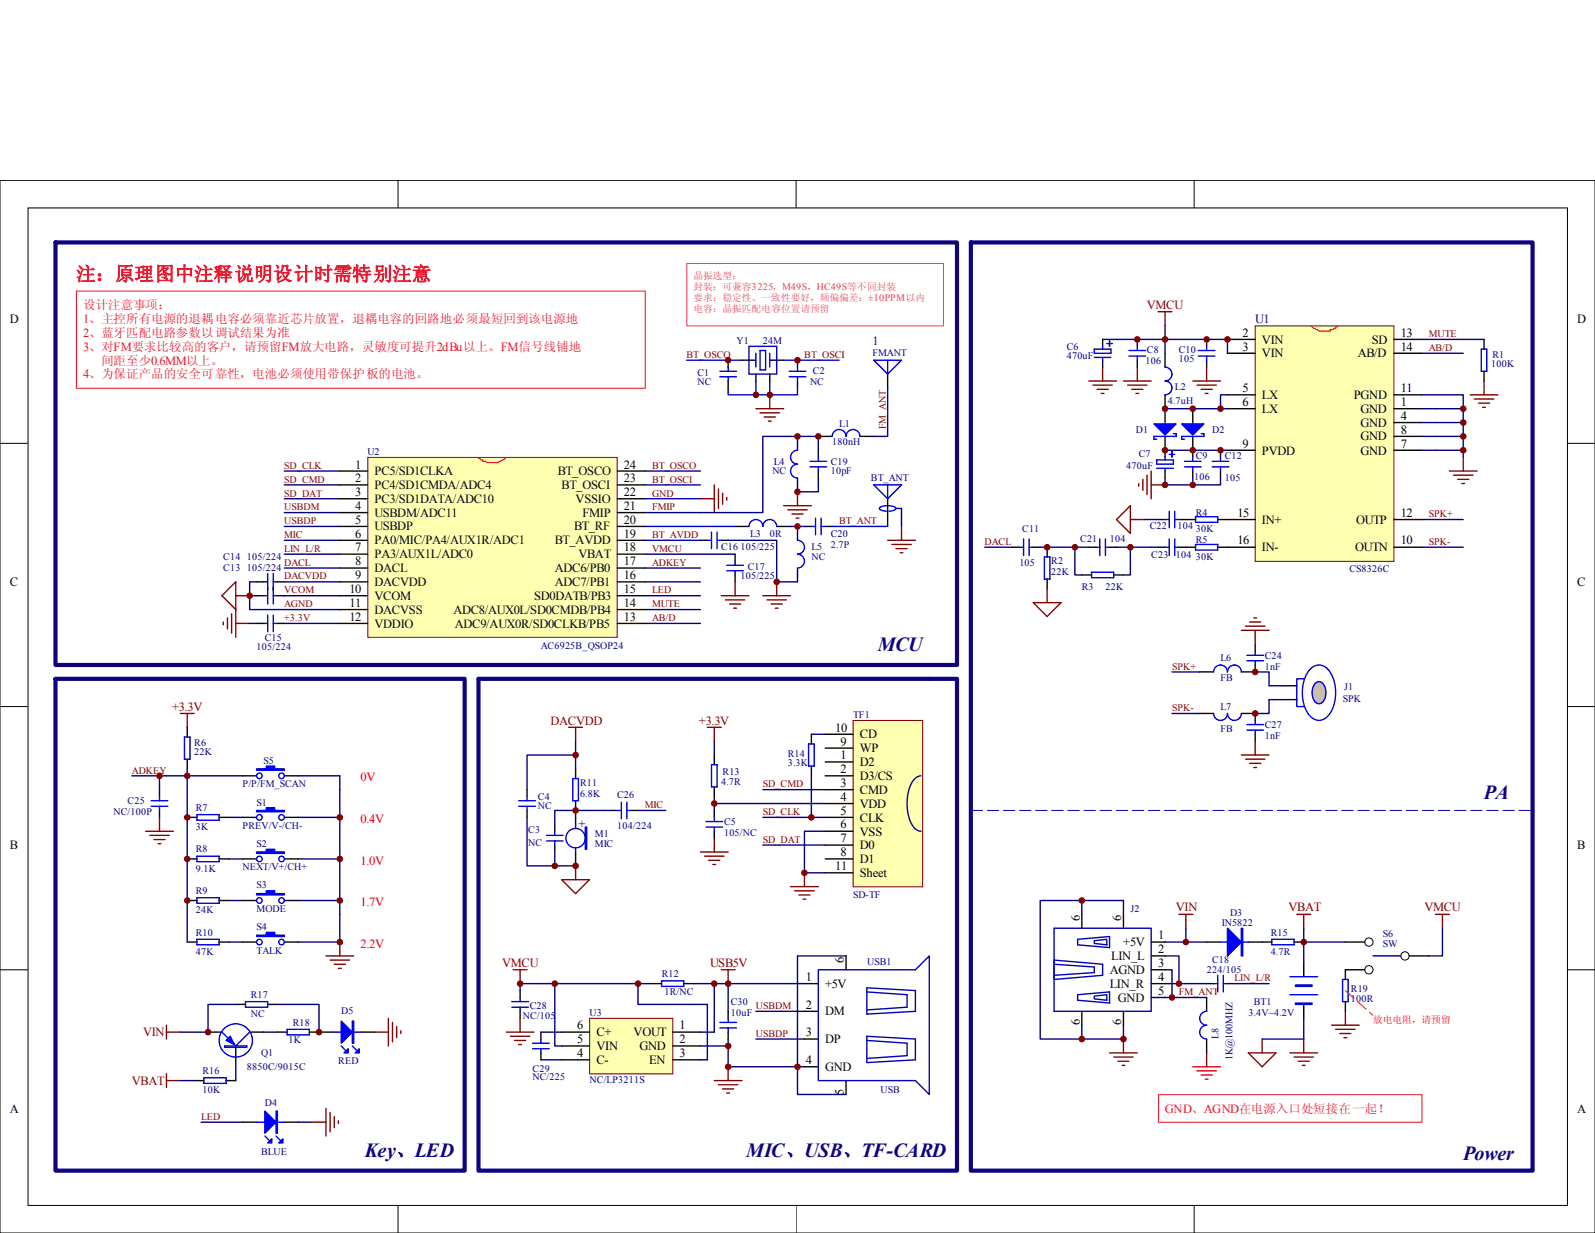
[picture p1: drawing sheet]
<svg xmlns="http://www.w3.org/2000/svg" width="279mm" height="216mm" viewBox="0 0 279 216" stroke-linecap="round" stroke-linejoin="round" font-family="sans-serif">
<g fill="none" stroke="#000" stroke-width=".18">
<path d="M0 31.6h279.4v184.3h-279.4zM4.9 36.4h269.7v174.7h-269.7zM69.7 31.5v4.9M139.5 31.5v4.9M209.2 31.5v4.9M0 77.6h4.9M274.5 77.6h4.9M0 123.7h4.9M274.5 123.7h4.9M0 169.8h4.9M274.5 169.8h4.9M69.7 211v4.9"/>
<path d="M139.5 211v4.9M209.2 211v4.9"/>
</g>
<path d="M123.9 127.4h2.4M125.1 127.4v2.4M138.5 155.3h4.8M139.2 156h3.4M139.9 156.7h2M140.7 157.4h.5M140.9 152.8v2.5" fill="none" stroke="#800000" stroke-width=".24"/>
<path d="M133.6 138.3h11M133.6 143.1h11M133.6 148h11M144.6 145.6h-3.7v7.2h3.7" fill="none" stroke="#000080" stroke-width=".24"/>
<path d="M149.5 126.2h12.1v29.1h-12.1z" fill="#ffffb0"/>
<path d="M149.4 126.2h12.2v29.1h-12.2z" fill="none" stroke="#800000" stroke-width=".18"/>
<g fill="none" stroke="#000" stroke-width=".24">
<path d="M44.9 101.9h1.3M44.9 104.3h1.3M48.6 101.9h1.2M48.6 104.3h1.2M100.8 134.6v1.7M125.1 132.2v1.7M125.1 137.8v1.7M142.1 128.6v1.7M142.1 134.1v1.7M144.6 128.6h4.8M144.6 135.8h4.8M144.6 138.3h4.8"/>
<path d="M144.6 131h4.8M144.6 133.4h4.8M224.7 120.1h2.5M224.7 122.5h2.5M97.2 144.3v1.3M97.2 148v1.2M100.8 140.2v4.1M100.8 149.2v2.4M106.9 141.9h1.2M110.5 141.9h1.3M125.1 141.9v1.2M125.1 145.6v1.2"/>
<path d="M144.6 148h4.8M144.6 140.7h4.8M144.6 143.1h4.8M144.6 145.6h4.8M144.6 150.4h4.8M144.6 152.8h4.8M211.4 172.2h1.2M215 172.2h1.2M42.5 196.5h2.4M48.6 180.7h1.7M49.8 196.5h2.4M54.2 180.7h4.1"/>
<path d="M63.2 180.7h2.4"/>
</g>
<path d="M161.3 135.8a2.14 2.14 0 0 0-1.7 1.5 8.3 8.3 0 0 0 .4 7.4l.8 .8 .5 .1" fill="none" stroke="#11037f" stroke-width=".24"/>
<path d="M205.3 117.7h4.9M125.1 139.5v1.2h19.5M142.1 128.6h2.5M142.1 135.8v7.3M205.3 124.9h4.9M97.2 149.2v2.4h3.6M106.9 141.9h-9.7v2.4M111.8 141.9h4.8M35.2 196.5h7.3" fill="none" stroke="#000080" stroke-width=".24"/>
<g fill="none" stroke="#00f" stroke-width=".24">
<path d="M46.2 101.9h.7M46.2 104.3h.7M46.9 100.4v5.4M47.9 101.9h.7M47.9 100.4v5.4M47.9 104.3h.7M228.4 118.9h-1.2v3.6M229.4 117.3a2.13 2.13 0 0 1 3.7 .6 7.1 7.1 0 0 1-.4 7.4 2.13 2.13 0 0 1-3.7-.6 7.1 7.1 0 0 1 .4-7.4zM100.3 136.3h1v3.9h-1zM124.6 133.9h1v3.9h-1zM141.6 130.3h1v3.8h-1zM95.7 147.3h2.9"/>
<path d="M95.7 146.3h2.9M97.2 145.6v.7M97.2 147.3v.7M100.8 144.3v.8M100.8 148.5v.7M108.1 141.9h.7M108.8 140.5v2.9M109.8 141.9h.7M109.8 140.5v2.9M123.7 143.9h2.9M123.7 144.8h2.9M125.1 143.1v.8"/>
<path d="M125.1 144.8v.8M212.6 172.2h.7M213.3 170.8v2.9M214.3 172.2h.7M214.3 170.8v2.9M44.9 196.5h4.9M46.4 198.9l1 1M48.3 198.9l1 1M50.3 180.2h3.9v1h-3.9zM58.3 180.7h4.9M59.8 183.1l.9 1M61.7 183.1l1 1"/>
<circle cx="100.8" cy="146.8" r="1.7"/>
</g>
<g fill="#00f" stroke="#00f" stroke-width=".24">
<path d="M59.8 178.8l1.9 1.9-1.9 2z"/>
<path d="M62.2 184.4l.7-.8v.8z"/>
<path d="M60.3 184.4l.7-.8v.8z"/>
<path d="M46.4 194.6l1.9 1.9-1.9 1.9z"/>
<path d="M48.8 200.1l.8-.7v.7z"/>
<path d="M46.9 200.1l.7-.7v.7z"/>
<path d="M102.5 144.8h.3v3.9h-.3z" fill-rule="evenodd"/>
<path d="M61.7 178.8h.3v3.9h-.3z" fill-rule="evenodd"/>
<path d="M48.3 194.6h.3v3.8h-.3z" fill-rule="evenodd"/>
</g>
<g fill="none" stroke="#800000" stroke-width=".24">
<path d="M99.6 127.4h2.4M100.8 127.4v2.4M98.4 154h4.9l-2.5 2.5zM100.8 151.6v2.4M122.7 149.2h4.9M123.4 149.9h3.4M124.2 150.6h1.9M124.9 151.4h.5M125.1 146.8v2.4M29.2 179.5v2.4M68 178.3v4.8M68.8 179v3.4"/>
<path d="M69.5 179.8v1.9M29.2 180.7h2.4M65.6 180.7h2.4M70.2 180.5v.5"/>
</g>
<path d="M9.7 42.4h157.9v74h-157.9zM170.1 42.4h98.4v162.6h-98.4zM9.7 118.9h71.7v86.1h-71.7zM83.8 118.9h83.8v86.1h-83.8z" fill="none" stroke="#11037f" stroke-width=".73"/>
<path d="M230.3 119.7a.96 .96 0 0 1 1-.3 .96 .96 0 0 1 .7 .7 2.5 2.5 0 0 1-.6 3 1.01 1.01 0 0 1-1.3-.7 2.8 2.8 0 0 1 .2-2.7z" fill-rule="evenodd" fill="#c0c0c0" stroke="#00f" stroke-width=".24"/>
<g fill="none" stroke="#00f" stroke-width=".24">
<path d="M126.1 65h2.9M126.1 66h2.9M127.6 64.3v.7M127.6 66v.7M131.9 63.1h.5M132.4 61.9v2.4M133.1 61.4h1v3.4h-1zM134.8 61.9v2.4M134.8 63.1h.5M138.2 65h3M138.2 66h3M139.7 78.8a1.21 1.21 0 0 0-1.2 1.3 1.21 1.21 0 0 0 1.2 1.2 1.22 1.22 0 0 0-1.2 .8 1.22 1.22 0 0 0 .5 1.4l.7 .2"/>
<path d="M139.7 64.3v.7M139.7 66v.7M145.8 76.4a1.21 1.21 0 0 1 1.2-1.2 1.21 1.21 0 0 1 1.2 1.2 1.22 1.22 0 0 1 1.2-1.2 1.22 1.22 0 0 1 1.2 1.2M153.1 63.1h4.8l-2.4 2.4zM155.5 63.1v2.4M123.9 94.6h.7M124.6 93.2v2.9M125.6 94.6h.7M125.6 93.2v2.9M127.3 99h2.9M127.3 99.9h2.9M128.8 98.2v.8"/>
<path d="M128.8 99.9v.8M131.2 92.2a1.21 1.21 0 0 1 1.2-1.2 1.21 1.21 0 0 1 1.2 1.2 1.22 1.22 0 0 1 1.2-1.2 1.22 1.22 0 0 1 1.3 1.2M139.7 94.6a1.21 1.21 0 0 1 1.2 1.2 1.21 1.21 0 0 1-1.2 1.2 1.21 1.21 0 0 1 1.2 1.3 1.21 1.21 0 0 1-1.2 1.2M141.9 81.8h2.9M141.9 80.8h2.9M142.1 92.2h.8M142.9 90.7v2.9M143.3 80.1v.7M143.3 81.8v.7M143.8 92.2h.8M143.8 90.7v2.9M153.1 84.9h4.8l-2.4 2.4z"/>
<path d="M155.3 89.5a1.26 1.26 0 0 1-1.3-.5 2.5 2.5 0 0 1 2.8-.2l.2 .2a1.28 1.28 0 0 1-1.3 .5M155.5 84.9v2.4M46.2 109.2h.7M46.9 107.7v2.9M47.9 109.2h.7M47.9 107.7v2.9M27.9 139.5v.7M32.3 129.1h1v3.8h-1zM92.3 139.5v.7M227.2 122.5v1.2h1.2M26.5 141.2h2.9M26.5 140.2h2.9"/>
<path d="M27.9 141.2v.7M34.5 142.6h3.9v1h-3.9zM34.5 149.9h3.9v1h-3.9zM34.5 157.2h3.9v1h-3.9zM90.9 141.2h2.9M90.9 140.2h2.9M92.3 141.2v.7M34.5 164.5h3.9v.9h-3.9zM42.7 179.6a2.91 2.91 0 0 0-4.3 2.4 2.91 2.91 0 0 0 4 2.9 2.91 2.91 0 0 0 .8-4.9l-.4-.3M43 175.4h3.9v1h-3.9zM211.4 177.1a1.21 1.21 0 0 0-1.2 1.2 1.21 1.21 0 0 0 1.2 1.2 1.21 1.21 0 0 0-1.2 1.2 1.21 1.21 0 0 0 1.2 1.2M213.8 165h4.9"/>
<path d="M222.8 164.5h3.9v.9h-3.9zM225.9 174.2h4.9M225.9 171h4.9M235.2 171.5h1v3.9h-1zM240.5 167.4h4.9M35.7 188.7h3.9v1h-3.9zM38.9 180.7l2.4 2.4 2.4-2.4M39.4 183.1h3.8v.3h-3.8zM221.1 181.9h7.3"/>
<circle cx="45.4" cy="135.8" r=".49"/>
<circle cx="49.3" cy="135.8" r=".48"/>
<circle cx="45.4" cy="150.4" r=".49"/>
<circle cx="45.4" cy="143.1" r=".49"/>
<circle cx="45.4" cy="157.7" r=".49"/>
<circle cx="49.3" cy="150.4" r=".48"/>
<circle cx="49.3" cy="143.1" r=".48"/>
<circle cx="49.3" cy="157.7" r=".48"/>
<circle cx="45.4" cy="165" r=".49"/>
<circle cx="49.3" cy="165" r=".48"/>
</g>
<g fill="none" stroke="#000" stroke-width=".24">
<path d="M127.6 63.1v1.2M127.6 66.7v1.2M130 63.1h1.9M132.4 65.5v1.2M134.8 65.5v1.2M135.3 63.1h2M139.7 63.1v1.2M139.7 66.7v1.2M139.7 76.4v2.4M143.3 76.4h2.5M143.3 78.8v1.3M150.6 76.4h2.5"/>
<path d="M155.5 65.5v2.4M122.7 94.6h1.2M126.3 94.6h1.3M128.8 92.2h2.4M128.8 97v1.2M136.1 92.2h2.4M139.7 83.7v2.4M139.7 92.2v2.4M139.7 99.5v2.4M140.9 92.2h1.2M143.3 82.5v1.2M144.6 92.2h1.2"/>
<path d="M155.5 87.3v4.9M157.9 89v3.2M44.9 109.2h1.3M48.6 109.2h1.2M128.8 100.7v1.2M27.9 138.3v1.2M32.8 127.4v1.7M32.8 132.9v1.7M42.5 135.8h2.4M49.8 135.8h2.4M92.3 138.3v1.2M27.9 141.9v1.2"/>
<path d="M32.8 143.1h1.7M32.8 150.4h1.7M32.8 157.7h1.7M38.4 143.1h1.7M38.4 150.4h1.7M38.4 157.7h1.7M42.5 143.1h2.4M42.5 150.4h2.4M42.5 157.7h2.4M49.8 143.1h2.4M49.8 150.4h2.4M49.8 157.7h2.4"/>
<path d="M92.3 141.9v1.2M32.8 165h1.7M38.4 165h1.7M41.3 175.9h1.7M42.5 165h2.4M46.9 175.9h1.7M49.8 165h2.4M189.5 160.1v2.4M189.5 177.1v2.4M196.8 160.1v2.4M196.8 177.1v2.4M201.7 165h2.4"/>
<path d="M201.7 174.7h2.4M201.7 172.2h2.4M201.7 169.8h2.4M201.7 167.4h2.4M211.4 165h2.4M211.4 174.7v2.4M218.7 165h4.1M226.7 165h1.7M228.4 168.6v2.4M228.4 175.9v2.4M235.7 165h3.4M235.7 175.4v1.7"/>
<path d="M239.1 169.8h-3.4v1.7M246.8 167.4h3.4M34 189.2h1.7M36.4 180.7h2.5M39.6 189.2h1.7M41.3 183.1v2.5M43.7 180.7h2.5M211.4 181.9v2.5"/>
</g>
<g fill="none" stroke="#000080" stroke-width=".24">
<path d="M143.3 78.8v-2.4h-9.7v13.4h-20.6M155.5 67.9v8.5h-2.4M49.8 82.5h9.7M49.8 97h9.7M49.8 84.9h9.7M49.8 87.3h9.7M49.8 89.8h9.7M49.8 92.2h9.7M49.8 94.6h9.7M49.8 99.5h9.7M113 82.5h9.7M113 97h15.8"/>
<path d="M127.6 94.6h8.5v7.3h3.6M143.3 83.7v2.4h-3.6M43.7 104.3h1.2M43.7 109.2h1.2M44.9 101.9h-1.2v4.8h15.8M49.8 101.9h9.7M49.8 104.3h9.7M49.8 109.2h9.7M113 101.9h9.7M113 104.3h9.7M113 106.7h9.7M113 109.2h9.7"/>
<path d="M23.1 135.8h19.4M27.9 135.8v2.5M32.8 134.6v30.4M52.2 135.8h7.3v29.2h-7.3M100.8 132.2h-8.5v6.1M100.8 129.8v4.8M125.1 129.8v2.4M40.1 143.1h2.4M40.1 150.4h2.4M40.1 157.7h2.4M52.2 143.1h7.3M52.2 150.4h7.3"/>
<path d="M52.2 157.7h7.3M92.3 143.1v8.5h4.9M125.1 140.7v1.2M189.5 157.7v2.4M40.1 165h2.4M41.3 175.9h-4.9v4.8h-4.8M48.6 175.9h7.3v4.8M189.5 179.5v2.4M196.8 160.1v-2.4h-14.6v24.2h14.6v-2.4M204.1 169.8h1.2v4.9M204.1 167.4h2.4v4.8M204.1 172.2h7.3"/>
<path d="M204.1 165h7.3M204.1 174.7h7.3M207.7 162.5v2.5M216.2 172.2h6.1M228.4 165h7.3M228.4 162.5v6.1M228.4 178.3v3.6M252.7 162.5v4.9h-2.5M31.6 189.2h2.4M41.3 185.6v3.6M46.2 180.7h2.4M52.2 196.5h2.5"/>
</g>
<g fill="none" stroke="#800000" stroke-width=".24">
<path d="M39.1 108.9v.5M39.8 108.2v1.9M40.6 107.5v3.4M41.3 106.7l-2.4-2.4 2.4-2.4v9.7M41.3 104.3h2.4M41.3 109.2h2.4M126.3 104.3h4.9M127.1 105h3.4M127.8 105.8h1.9M128.5 106.5h.5M128.8 101.9v2.4M31.6 124.9h2.4"/>
<path d="M32.8 124.9v2.5M25.5 145.6h4.9M26.2 146.3h3.4M27 147h1.9M27.7 147.7h.5M27.9 143.1v2.5M57.1 167.4h4.9M57.8 168.1h3.4M58.6 168.8h1.9M59.3 169.6h.5M59.5 165v2.4M206.5 160.1h2.4"/>
<path d="M207.7 160.1v2.4M227.2 160.1h2.4M228.4 160.1v2.4M233.2 179.5h4.9M235.7 177.1v2.4M251.5 160.1h2.4M252.7 160.1v2.4M29.2 188v2.4M29.2 189.2h2.4M54.7 196.5h2.4M57.1 194.1v4.8M57.8 194.8v3.4"/>
<path d="M58.6 195.5v2M59.3 196.3v.4M194.4 184.4h4.8M195.1 185.1h3.4M195.8 185.8h2M196.6 186.5h.4M196.8 181.9v2.5M218.7 184.4h4.8l-2.4 2.4zM221.1 181.9v2.5M225.9 184.4h4.9M226.7 185.1h3.4M227.4 185.8h2"/>
<path d="M228.1 186.5h.5M228.4 181.9v2.5M234 180.2h3.4M234.7 181h1.9M235.4 181.7h.5"/>
</g>
<g fill="#00f" stroke="#00f" stroke-width=".24">
<path d="M215 162.5l2.4 2.5-2.4 2.4z"/>
<path d="M39.6 182.2l.7-.7 .8 1.4z"/>
<path d="M217.4 162.5h.3v4.9h-.3z" fill-rule="evenodd"/>
<path d="M226.9 172.5h2.9v.2h-2.9z" fill-rule="evenodd"/>
<path d="M226.9 175.6h2.9v.3h-2.9z" fill-rule="evenodd"/>
<path d="M44.9 134.6h1.7v-.5h1.5v.5h1.7v.3h-4.9z" fill-rule="evenodd"/>
<path d="M44.9 141.9h1.7v-.5h1.5v.5h1.7v.3h-4.9z" fill-rule="evenodd"/>
<path d="M44.9 149.2h1.7v-.5h1.5v.5h1.7v.2h-4.9z" fill-rule="evenodd"/>
<path d="M44.9 156.5h1.7v-.5h1.5v.5h1.7v.2h-4.9z" fill-rule="evenodd"/>
<path d="M44.9 163.7h1.7v-.4h1.5v.4h1.7v.3h-4.9z" fill-rule="evenodd"/>
</g>
<g fill="none" stroke="#0000bf" stroke-width=".24">
<path d="M120.3 63.1h9.7M127.6 67.9v1.2h12.1v-1.2M131.2 60.6h4.9v4.9h-4.9zM132.4 66.7v2.4M134.8 66.7v2.4M137.3 63.1h9.7M113 84.9h9.7M113 87.3h9.7M113 92.2h15.8M113 94.6h9.7M138.5 92.2h2.4M145.8 92.2h9.7"/>
<path d="M157 89h.9M184.6 162.5h17.1v14.6h-17.1zM184.6 168.8l7.1 .5v1l-7.1 .5M184.6 168.1l8.6 .7v2l-8.6 .7M188.8 164.5l5.6-.5v1.9l-5.6-.5zM188.8 174.2l5.6-.5v1.9l-5.6-.5zM191.7 174.4l2.2-.2v.9l-2.2-.2zM191.7 164.7l2.2-.2v.9l-2.2-.2z"/>
</g>
<path d="M208.9 186.8h4.9M209.7 187.5h3.4M210.4 188.2h1.9M211.1 189h.5M211.4 184.4v2.4" fill="none" stroke="#bf0000" stroke-width=".24"/>
<g fill="none" stroke="#000" stroke-width=".18">
<circle cx="239.8" cy="169.8" r=".73"/>
<circle cx="239.8" cy="165" r=".73"/>
<circle cx="246.1" cy="167.4" r=".73"/>
</g>
<path d="M120.3 46.1h45v11h-45z" fill="none" stroke="#da2467" stroke-width=".18"/>
<path d="M235.7 173.5l4.8 4.3" fill="none" stroke="#ee0e22" stroke-width=".18" stroke-dasharray="2.1 .7" stroke-linecap="butt"/>
<path d="M13.4 51h99.6v17h-99.6zM202.9 191.7h46.2v4.8h-46.2z" fill="none" stroke="#ee0e22" stroke-width=".18"/>
<path d="M220 57.2h24.2v41.1h-24.2z" fill="#ffffb0"/>
<path d="M219.9 57.1h24.3v41.2h-24.3z" fill="none" stroke="#800000" stroke-width=".18"/>
<g fill="none" stroke="#000" stroke-width=".24">
<path d="M193.2 59.4v1.2M199.2 59.4v1.2M211.4 59.4v1.2M215 59.4h4.9M244.2 59.4h4.8M260 59.4v1.7M193.2 63.1v1.2M199.2 63.1v1.2M204.1 61.9v2.4M204.1 69.1v4.9M204.1 76.4v3.7M208.9 71.6v2.4"/>
<path d="M208.9 76.4v3.7M211.4 63.1v1.2M213.8 78.8v1.3M215 61.9h4.9M215 69.1h4.9M215 78.8h4.9M215 71.6h4.9M244.2 61.9h4.8M244.2 74h4.8M244.2 69.1h4.8M244.2 78.8h4.8M244.2 71.6h4.8"/>
<path d="M244.2 76.4h4.8M260 65v1.7M177.4 95.8h1.2M181 95.8h1.2M183.4 95.8v1.7M190.7 95.8h1.2M194.4 95.8h1.2M202.9 95.8h1.2M202.9 91h1.2M204.1 82.5v1.2M206.5 95.8h2.9M206.5 91h2.9"/>
<path d="M208.9 82.5v1.2M213.3 95.8h6.6M213.3 91h6.6M213.8 82.5v1.2M244.2 95.8h4.8M244.2 91h4.8M183.4 101.4v1.7M189.5 100.7h1.7M195.1 100.7h1.7M210.2 117.7h2.4M219.9 116.4v1.3h-2.5M219.9 112.8v1.2"/>
<path d="M210.2 124.9h2.4M217.4 124.9h2.5v1.2M219.9 128.6v1.2M140.9 172.2h2.4M140.9 177.1h2.4M148.2 167.4v2.4M140.9 181.9h2.4M140.9 186.8h2.4M148.2 189.2v2.4"/>
</g>
<path d="M229.6 57l.5 .5h.2a2.51 2.51 0 0 0 2.2 .5h.5v-.3h.5l.2-.2h.3v-.2h.2l.3-.3" fill="none" stroke="#f00" stroke-width=".18"/>
<g fill="none" stroke="#000080" stroke-width=".24">
<path d="M193.2 59.4h21.8v2.5M204.1 57v4.9M249 59.4h11M204.1 78.8h10.9M213.8 71.6h1.2M215 69.1h-1.2v2.5h-9.7M249 69.1h7.3v11M249 78.8h7.3M249 71.6h7.3M249 61.9h7.3M249 74h7.3M249 76.4h7.3"/>
<path d="M172.5 95.8h4.9M182.2 95.8h6.1M190.7 95.8h-2.4v4.9h1.2M195.6 95.8h7.3M198 95.8v4.9h-1.2M200.4 91h2.5M204.1 83.7v1.2h9.7v-1.2M208.9 83.7v1.2M249 91h7.3M249 95.8h7.3M219.9 117.7h2.4v2.4h2.4M224.7 122.5h-2.4v2.4h-2.4"/>
<path d="M127.6 172.2h13.3M132.4 177.1h8.5M148.2 167.4h-8.5v24.2h8.5M127.6 186.8h13.3M132.4 181.9h8.5"/>
</g>
<g fill="none" stroke="#00f" stroke-width=".24">
<path d="M194.4 59.7v.9M191.7 61.1h2.9v.8h-2.9zM191.7 62.6h2.9M193.2 60.6v.5M193.2 62.6v.5M193.9 60.2h.9M197.8 62.3h2.9M197.8 61.4h2.9M199.2 60.6v.8M199.2 62.3v.8M204.1 64.3a1.21 1.21 0 0 1 1.2 1.2 1.21 1.21 0 0 1-1.2 1.2 1.21 1.21 0 0 1 1.2 1.2 1.21 1.21 0 0 1-1.2 1.2M204.8 79.6h1"/>
<path d="M205.3 79.1v1M205.5 75.9h.5v.5h-3.9v.5h.5M209.9 62.3h2.9M209.9 61.4h2.9M210.4 75.9h.5v.5h-3.9v.5h.5M211.4 60.6v.8M211.4 62.3v.8M259.5 61.1h1v3.9h-1zM178.6 95.8h.7M179.3 94.4v2.9M180.3 95.8h.7M180.3 94.4v2.9"/>
<path d="M182.9 97.5h1v3.9h-1zM191.9 95.8h.8M192.7 94.4v2.9M193.6 95.8h.8M193.6 94.4v2.9M202.6 80.5h2.9v.8h-2.9zM202.6 82h2.9M204.1 80.1v.4M204.1 82v.5M204.1 95.8h.7M204.1 91h.7M204.8 89.5v2.9"/>
<path d="M204.8 94.4v2.9M205.8 95.8h.7M205.8 89.5v2.9M205.8 94.4v2.9M205.8 91h.7M207.5 81.8h2.9M207.5 80.8h2.9M208.9 80.1v.7M208.9 81.8v.7M209.4 90.5h3.9v1h-3.9zM209.4 95.3h3.9v1h-3.9zM212.3 81.8h3"/>
<path d="M212.3 80.8h3M213.8 80.1v.7M213.8 81.8v.7M191.2 100.2h3.9v1h-3.9zM212.6 117.7a1.22 1.22 0 0 1 1.2-1.3 1.22 1.22 0 0 1 1.2 1.3 1.21 1.21 0 0 1 1.2-1.3 1.21 1.21 0 0 1 1.3 1.3M218.4 114.7h2.9M218.4 115.7h2.9M219.9 114v.7M219.9 115.7v.7M212.6 124.9a1.22 1.22 0 0 0 1.2 1.2 1.22 1.22 0 0 0 1.2-1.2 1.21 1.21 0 0 0 .9 1.2 1.21 1.21 0 0 0 1.3-.5l.3-.7M218.4 126.9h2.9M218.4 127.8h2.9"/>
<path d="M219.9 126.1v.8M219.9 127.8v.8"/>
</g>
<g fill="none" stroke="#800000" stroke-width=".24">
<path d="M202.9 54.6h2.4M204.1 54.6v2.4M132.4 71.6h4.9M133.1 72.3h3.4M133.9 73h1.9M134.6 73.7h.5M134.8 69.1v2.5M190.7 66.7h4.9M191.4 67.4h3.4M192.2 68.2h1.9M192.9 68.9h.5M193.2 64.3v2.4"/>
<path d="M196.8 66.7h4.9M197.5 67.4h3.4M198.3 68.2h1.9M199 68.9h.5M199.2 64.3v2.4M208.9 66.7h4.9M209.7 67.4h3.4M210.4 68.2h1.9M211.1 68.9h.5M211.4 64.3v2.4M257.5 69.1h4.9M258.3 69.9h3.4"/>
<path d="M259 70.6h1.9M259.7 71.3h.5M260 66.7v2.4M122.7 87.3h2.4M125.1 84.9v4.9M125.9 85.6v3.4M126.6 86.4v1.9M127.3 87.1v.5M137.3 88.5h4.8M138 89.3h3.4M138.7 90h2M139.5 90.7h.4"/>
<path d="M139.7 86.1v2.4M155.5 94.6h4.9M156.2 95.3h3.4M157 96.1h1.9M157.7 96.8h.5M157.9 92.2v2.4M195.6 91l2.4-2.5v4.9zM198 91h2.4M199.5 84.7v.4M200.2 83.9v2M200.9 83.2v3.4M201.7 82.5v4.8"/>
<path d="M201.7 84.9h2.4M253.9 82.5h4.8M254.6 83.2h3.4M255.3 83.9h2M256.1 84.7h.5M256.3 80.1v2.4M133.6 104.3h4.9M134.4 105h3.4M135.1 105.8h1.9M135.8 106.5h.5M136.1 101.9v2.4M181 105.5h4.9l-2.5 2.4z"/>
<path d="M183.4 103.1v2.4M217.4 110.4h4.9M218.2 109.6h3.4M218.9 108.9h1.9M219.6 108.2h.5M219.9 110.4v2.4M217.4 132.2h4.9M218.2 132.9h3.4M218.9 133.7h1.9M219.6 134.4h.5M219.9 129.8v2.4M126.3 169.8h2.5"/>
<path d="M127.6 169.8v2.4M125.1 189.2h4.9M125.9 189.9h3.4M126.6 190.7h1.9M127.3 191.4h.5M127.6 186.8v2.4"/>
</g>
<g fill="#00f" stroke="#00f" stroke-width=".24">
<path d="M202.1 74.2h3.9l-1.9 2z"/>
<path d="M207 74.2h3.9l-2 2z"/>
</g>
<g fill="#800000" stroke="#800000" stroke-width=".18">
<circle cx="55.9" cy="180.7" r=".49"/>
<circle cx="143.3" cy="76.4" r=".49"/>
<circle cx="36.4" cy="180.7" r=".49"/>
<circle cx="59.5" cy="143.1" r=".49"/>
<circle cx="59.5" cy="150.4" r=".49"/>
<circle cx="59.5" cy="157.7" r=".49"/>
<circle cx="32.8" cy="143.1" r=".49"/>
<circle cx="32.8" cy="150.4" r=".49"/>
<circle cx="32.8" cy="157.7" r=".49"/>
<circle cx="32.8" cy="135.8" r=".49"/>
<circle cx="59.5" cy="165" r=".49"/>
<circle cx="27.9" cy="135.8" r=".49"/>
<circle cx="139.7" cy="76.4" r=".49"/>
<circle cx="219.9" cy="117.7" r=".49"/>
<circle cx="219.9" cy="124.9" r=".49"/>
<circle cx="215" cy="59.4" r=".49"/>
<circle cx="211.4" cy="59.4" r=".48"/>
<circle cx="199.2" cy="59.4" r=".49"/>
<circle cx="204.1" cy="71.6" r=".49"/>
<circle cx="204.1" cy="59.4" r=".49"/>
<circle cx="204.1" cy="78.8" r=".49"/>
<circle cx="208.9" cy="71.6" r=".49"/>
<circle cx="208.9" cy="78.8" r=".49"/>
<circle cx="213.8" cy="71.6" r=".48"/>
<circle cx="213.8" cy="78.8" r=".48"/>
<circle cx="204.1" cy="84.9" r=".49"/>
<circle cx="208.9" cy="84.9" r=".49"/>
<circle cx="256.3" cy="71.6" r=".49"/>
<circle cx="256.3" cy="74" r=".49"/>
<circle cx="256.3" cy="76.4" r=".49"/>
<circle cx="256.3" cy="78.8" r=".49"/>
<circle cx="198" cy="95.8" r=".49"/>
<circle cx="188.3" cy="95.8" r=".48"/>
<circle cx="183.4" cy="95.8" r=".48"/>
<circle cx="139.7" cy="63.1" r=".49"/>
<circle cx="127.6" cy="63.1" r=".48"/>
<circle cx="132.4" cy="69.1" r=".48"/>
<circle cx="139.7" cy="86.1" r=".49"/>
<circle cx="136.1" cy="101.9" r=".49"/>
<circle cx="134.8" cy="69.1" r=".49"/>
<circle cx="139.7" cy="92.2" r=".49"/>
<circle cx="140.9" cy="152.8" r=".48"/>
<circle cx="125.1" cy="140.7" r=".49"/>
<circle cx="100.8" cy="141.9" r=".49"/>
<circle cx="100.8" cy="151.6" r=".49"/>
<circle cx="142.1" cy="143.1" r=".49"/>
<circle cx="97.2" cy="151.6" r=".49"/>
<circle cx="100.8" cy="132.2" r=".49"/>
</g>
<path d="M170.1 141.9h98.4" fill="none" stroke="#0000bf" stroke-width=".18" stroke-dasharray="2.1 .7" stroke-linecap="butt"/>
<path d="M127.6 172.2v4.9" fill="none" stroke="#11037f" stroke-width=".24"/>
<path d="M143.3 169.8h17.1l2.4-2.4v24.2l-2.4-2.4h-17.1zM151.8 173.7l7.1 .5v2.2l-7.1 .4M151.8 173l8.6 .5v3.6l-8.6 .5zM151.8 182.2l7.1 .5v2.1l-7.1 .5M151.8 181.5l8.6 .4v3.7l-8.6 .5z" fill="none" stroke="#0000bf" stroke-width=".24"/>
<path d="M103.4 178.4h14.5v9.6h-14.5z" fill="#ffffb0"/>
<path d="M103.3 178.3h14.6v9.7h-14.6z" fill="none" stroke="#800000" stroke-width=".18"/>
<g fill="none" stroke="#000" stroke-width=".24">
<path d="M91.1 173.5v1.2M91.1 177.1v1.2M114.2 172.2h1.7M119.8 172.2h1.7M127.6 177.1v1.2M94.8 180.7v1.2M94.8 184.4v1.2M98.4 180.7h4.9M98.4 183.1h4.9M98.4 185.6h4.9M117.8 180.7h4.9M117.8 183.1h4.9"/>
<path d="M117.8 185.6h4.9M127.6 180.7v1.2"/>
</g>
<g fill="none" stroke="#00f" stroke-width=".24">
<path d="M89.7 176.4h2.9M89.7 175.4h2.9M91.1 174.7v.7M91.1 176.4v.7M115.9 171.8h3.9v.9h-3.9zM126.1 180h2.9M126.1 179h2.9M127.6 178.3v.7M127.6 180v.7M93.3 182.7h2.9M93.3 183.6h2.9M94.8 181.9v.8"/>
<path d="M94.8 183.6v.8"/>
</g>
<path d="M89.9 169.8h2.4M91.1 169.8v2.4M91.1 178.3v2.4M88.7 180.7h4.8M89.4 181.5h3.4M90.1 182.2h2M90.9 182.9h.5" fill="none" stroke="#800000" stroke-width=".24"/>
<path d="M113 99.5h9.7M97.2 172.2v10.9h1.2M111.8 172.2v3.7h12.1v9.7h-1.2M114.2 172.2h-23.1v1.3M121.5 172.2h6.1M125.1 172.2v8.5h-2.4M94.8 180.7h3.6M94.8 185.6h3.6M122.7 183.1h4.9M127.6 181.9v4.9" fill="none" stroke="#000080" stroke-width=".24"/>
<g fill="#800000" stroke="#800000" stroke-width=".18">
<circle cx="127.6" cy="172.2" r=".48"/>
<circle cx="127.6" cy="186.8" r=".48"/>
<circle cx="139.7" cy="186.8" r=".49"/>
<circle cx="125.1" cy="172.2" r=".49"/>
<circle cx="97.2" cy="172.2" r=".49"/>
<circle cx="127.6" cy="183.2" r=".48"/>
<circle cx="111.8" cy="172.2" r=".49"/>
<circle cx="91.1" cy="172.2" r=".48"/>
<circle cx="196.8" cy="181.9" r=".48"/>
<circle cx="189.5" cy="157.7" r=".49"/>
<circle cx="189.5" cy="181.9" r=".49"/>
<circle cx="207.7" cy="165" r=".48"/>
<circle cx="228.4" cy="165" r=".49"/>
<circle cx="205.3" cy="174.7" r=".48"/>
<circle cx="206.5" cy="172.2" r=".49"/>
</g>
<path d="M64.5 80.2h43.6v31.4h-43.6z" fill="#ffffb0"/>
<path d="M64.4 80.1h43.7v31.5h-43.7z" fill="none" stroke="#800000" stroke-width=".18"/>
<g fill="none" stroke="#080d02" stroke-width=".24">
<path d="M59.5 99.5h4.9M59.5 97h4.9M59.5 92.2h4.9M59.5 84.9h4.9M59.5 82.5h4.9M59.5 89.8h4.9M59.5 87.3h4.9M59.5 94.6h4.9M108.1 99.5h4.9M108.1 97h4.9M108.1 92.2h4.9M108.1 84.9h4.9"/>
<path d="M108.1 82.5h4.9M108.1 89.8h4.9M108.1 87.3h4.9M108.1 94.6h4.9M59.5 109.2h4.9M59.5 104.3h4.9M59.5 106.7h4.9M59.5 101.9h4.9M108.1 109.2h4.9M108.1 104.3h4.9M108.1 106.7h4.9M108.1 101.9h4.9"/>
</g>
<path d="M83.8 80.1v.2l.8 .2v.3h.4l.3 .2h.7a2.26 2.26 0 0 0 2-.5h.2l.5-.4" fill="none" stroke="#f00" stroke-width=".18"/>
<circle cx="43.7" cy="104.3" r=".48" fill="#800000" stroke="#800000" stroke-width=".18"/>
<g font-size="3.5" fill="#11037f">
<text x="153.8" y="114">MCU</text>
<text x="259.9" y="140">PA</text>
<text x="63.9" y="202.5">Key、LED</text>
<text x="130.7" y="202.5">MIC、USB、TF-CARD</text>
<text x="256.3" y="203">Power</text>
</g>
<text font-size="3.4" fill="#ee0e22" x="13.4" y="49.1">注：原理图中注释说明设计时需特别注意</text>
<g font-size="2.2">
<text x="1.7" y="56.6">D</text>
<text x="217.7" y="58.9">2</text>
<text x="245.4" y="58.9">13</text>
<text x="276.3" y="56.6">D</text>
<text x="217.7" y="61.4">3</text>
<text x="221.1" y="60.2">VIN</text>
<text x="221.1" y="62.6">VIN</text>
<text x="237.8" y="62.6">AB/D</text>
<text x="240.3" y="60.2">SD</text>
<text x="245.4" y="61.4">14</text>
<text x="217.7" y="68.7">5</text>
<text x="217.7" y="71.1">6</text>
<text x="221.1" y="69.8">LX</text>
<text x="237.2" y="69.8">PGND</text>
<text x="245.4" y="71.1">1</text>
<text x="245.4" y="68.7">11</text>
<text x="221.1" y="72.3">LX</text>
<text x="238.3" y="74.8">GND</text>
<text x="238.3" y="77.1">GND</text>
<text x="238.3" y="72.3">GND</text>
<text x="245.4" y="73.5">4</text>
<text x="245.4" y="75.9">8</text>
<text x="217.7" y="78.4">9</text>
<text x="221.1" y="79.6">PVDD</text>
<text x="238.3" y="79.6">GND</text>
<text x="245.4" y="78.4">7</text>
<text x="216.7" y="95.3">16</text>
<text x="216.7" y="90.5">15</text>
<text x="221.1" y="91.7">IN+</text>
<text x="237.6" y="91.7">OUTP</text>
<text x="245.4" y="95.3">10</text>
<text x="245.4" y="90.5">12</text>
<text x="221.1" y="96.5">IN-</text>
<text x="237.4" y="96.5">OUTN</text>
<text x="1.7" y="102.6">C</text>
<text x="276.3" y="102.6">C</text>
<text x="146.3" y="128.1">10</text>
<text x="147.2" y="130.6">9</text>
<text x="150.6" y="129.3">CD</text>
<text x="150.6" y="131.7">WP</text>
<text x="147.2" y="135.4">2</text>
<text x="147.2" y="137.8">3</text>
<text x="147.2" y="132.9">1</text>
<text x="150.6" y="136.6">D3/CS</text>
<text x="150.6" y="134.2">D2</text>
<text x="147.2" y="140.2">4</text>
<text x="147.2" y="142.7">5</text>
<text x="150.6" y="141.5">VDD</text>
<text x="150.6" y="143.8">CLK</text>
<text x="150.6" y="139">CMD</text>
<text x="1.7" y="148.7">B</text>
<text x="147.2" y="147.5">7</text>
<text x="147.2" y="145">6</text>
<text x="147.2" y="149.9">8</text>
<text x="150.6" y="148.7">D0</text>
<text x="150.6" y="146.3">VSS</text>
<text x="276.3" y="148.7">B</text>
<text x="146.3" y="152.3">11</text>
<text x="150.6" y="151.1">D1</text>
<text x="150.6" y="153.6">Sheet</text>
<text x="189.1" y="161.3" transform="rotate(-90 189.1 161.3)">6</text>
<text x="196.4" y="161.3" transform="rotate(-90 196.4 161.3)">6</text>
<text x="196.8" y="165.7">+5V</text>
<text x="202.9" y="166.9">2</text>
<text x="202.9" y="164.5">1</text>
<text x="141.1" y="171.8">1</text>
<text x="144.5" y="173">+5V</text>
<text x="147.8" y="168.6" transform="rotate(-90 147.8 168.6)">6</text>
<text x="194.4" y="173">LIN_R</text>
<text x="194.4" y="170.5">AGND</text>
<text x="194.6" y="168.1">LIN_L</text>
<text x="202.9" y="171.8">4</text>
<text x="202.9" y="169.3">3</text>
<text x="141.1" y="176.6">2</text>
<text x="144.5" y="177.8">DM</text>
<text x="189.1" y="179.5" transform="rotate(-90 189.1 179.5)">6</text>
<text x="195.8" y="175.4">GND</text>
<text x="196.4" y="179.5" transform="rotate(-90 196.4 179.5)">6</text>
<text x="202.9" y="174.2">5</text>
<text x="101.1" y="185.1">4</text>
<text x="101.1" y="182.7">5</text>
<text x="101.1" y="180.3">6</text>
<text x="104.5" y="183.9">VIN</text>
<text x="104.5" y="181.4">C+</text>
<text x="111" y="181.4">VOUT</text>
<text x="112" y="183.9">GND</text>
<text x="119" y="180.3">1</text>
<text x="119" y="182.7">2</text>
<text x="119" y="185.1">3</text>
<text x="141.1" y="181.4">3</text>
<text x="144.5" y="182.7">DP</text>
<text x="104.5" y="186.4">C-</text>
<text x="113.7" y="186.4">EN</text>
<text x="141.1" y="186.4">4</text>
<text x="144.5" y="187.5">GND</text>
<text x="147.8" y="191.7" transform="rotate(-90 147.8 191.7)">5</text>
<text x="1.7" y="194.8">A</text>
<text x="276.3" y="194.8">A</text>
</g>
<g font-size="2.2" fill="#ee0e22">
<text x="14.6" y="54.1">设计注意事项：</text>
<text x="14.6" y="56.6">1、主控所有电源的退耦电容必须靠近芯片放置，退耦电容的回路地必须最短回到该电源地</text>
<text x="14.6" y="58.9">2、蓝牙匹配电路参数以调试结果为准</text>
<text x="14.6" y="61.4">3、对FM要求比较高的客户，请预留FM放大电路，灵敏度可提升2dBu以上。FM信号线铺地</text>
<text x="17.8" y="63.8">间距至少0.6MM以上。</text>
<text x="14.6" y="66.2">4、为保证产品的安全可靠性，电池必须使用带保护板的电池。</text>
<text x="204" y="194.8">GND、AGND在电源入口处短接在一起！</text>
</g>
<g font-size="2.2" fill="#800000">
<text x="200.9" y="54.1">VMCU</text>
<text x="30.1" y="124.5">+3.3V</text>
<text x="96.4" y="126.9">DACVDD</text>
<text x="122.4" y="126.9">+3.3V</text>
<text x="206" y="159.6">VIN</text>
<text x="225.7" y="159.6">VBAT</text>
<text x="249.5" y="159.6">VMCU</text>
<text x="88" y="169.3">VMCU</text>
<text x="124.4" y="169.3">USB5V</text>
<text x="25.1" y="181.4">VIN</text>
<text x="23.1" y="190">VBAT</text>
</g>
<g font-size="2.2" fill="#000080">
<text x="219.9" y="56.6">U1</text>
<text x="152.8" y="60.5">1</text>
<text x="101.3" y="145">+</text>
</g>
<g font-size="2.2" fill="#080d02">
<text x="62.2" y="82">1</text>
<text x="65.6" y="83.2">PC5/SD1CLKA</text>
<text x="97.7" y="83.2">BT_OSCO</text>
<text x="109.3" y="82">24</text>
<text x="62.2" y="84.4">2</text>
<text x="62.2" y="86.9">3</text>
<text x="62.2" y="89.2">4</text>
<text x="65.6" y="85.7">PC4/SD1CMDA/ADC4</text>
<text x="65.6" y="88.1">PC3/SD1DATA/ADC10</text>
<text x="98.4" y="85.7">BT_OSCI</text>
<text x="100.8" y="88.1">VSSIO</text>
<text x="109.3" y="84.4">23</text>
<text x="109.3" y="89.2">21</text>
<text x="109.3" y="86.9">22</text>
<text x="62.2" y="91.7">5</text>
<text x="62.2" y="94.1">6</text>
<text x="65.6" y="92.9">USBDP</text>
<text x="65.6" y="95.3">PA0/MIC/PA4/AUX1R/ADC1</text>
<text x="65.6" y="90.5">USBDM/ADC11</text>
<text x="97.2" y="95.3">BT_AVDD</text>
<text x="100.6" y="92.9">BT_RF</text>
<text x="102" y="90.5">FMIP</text>
<text x="109.3" y="94.1">19</text>
<text x="109.3" y="91.7">20</text>
<text x="62.2" y="99">8</text>
<text x="62.2" y="101.4">9</text>
<text x="62.2" y="96.5">7</text>
<text x="65.6" y="100.2">DACL</text>
<text x="65.6" y="97.8">PA3/AUX1L/ADC0</text>
<text x="97.2" y="100.2">ADC6/PB0</text>
<text x="101.3" y="97.8">VBAT</text>
<text x="109.3" y="99">17</text>
<text x="109.3" y="96.5">18</text>
<text x="109.3" y="101.4">16</text>
<text x="61.2" y="106.3">11</text>
<text x="61.2" y="103.8">10</text>
<text x="65.6" y="107.4">DACVSS</text>
<text x="65.6" y="102.6">DACVDD</text>
<text x="65.6" y="105.1">VCOM</text>
<text x="79.4" y="107.4">ADC8/AUX0L/SD0CMDB/PB4</text>
<text x="93.6" y="105.1">SD0DATB/PB3</text>
<text x="97.2" y="102.6">ADC7/PB1</text>
<text x="109.3" y="103.8">15</text>
<text x="109.3" y="106.3">14</text>
<text x="61.2" y="108.7">12</text>
<text x="65.6" y="109.9">VDDIO</text>
<text x="79.7" y="109.9">ADC9/AUX0R/SD0CLKB/PB5</text>
<text x="109.3" y="108.7">13</text>
</g>
<g font-size="2.2" fill="#f00">
<text x="63.2" y="136.8">0V</text>
<text x="63.2" y="144.1">0.4V</text>
<text x="63.2" y="151.4">1.0V</text>
<text x="63.2" y="158.7">1.7V</text>
<text x="63.2" y="165.9">2.2V</text>
</g>
<g font-size="1.8" fill="#800000">
<text x="250.3" y="59">MUTE</text>
<text x="120.2" y="62.7">BT_OSCO</text>
<text x="140.9" y="62.7">BT_OSCI</text>
<text x="250.3" y="61.5">AB/D</text>
<text x="155.2" y="75.2" transform="rotate(-90 155.2 75.2)">FM_ANT</text>
<text x="49.8" y="82">SD_CLK</text>
<text x="114.2" y="82">BT_OSCO</text>
<text x="49.8" y="89.3">USBDM</text>
<text x="49.8" y="84.5">SD_CMD</text>
<text x="49.8" y="87">SD_DAT</text>
<text x="114.2" y="89.3">FMIP</text>
<text x="114.2" y="84.5">BT_OSCI</text>
<text x="114.2" y="87">GND</text>
<text x="49.8" y="94.2">MIC</text>
<text x="49.8" y="91.8">USBDP</text>
<text x="114.2" y="94.2">BT_AVDD</text>
<text x="147" y="91.8">BT_ANT</text>
<text x="172.5" y="95.4">DACL</text>
<text x="250.3" y="90.6">SPK+</text>
<text x="250.3" y="95.4">SPK-</text>
<text x="49.8" y="99.1">DACL</text>
<text x="49.8" y="101.4">DACVDD</text>
<text x="49.8" y="96.6">LIN_L/R</text>
<text x="114.2" y="96.6">VMCU</text>
<text x="114.2" y="99.1">ADKEY</text>
<text x="49.8" y="103.9">VCOM</text>
<text x="49.8" y="106.3">AGND</text>
<text x="114.2" y="106.3">MUTE</text>
<text x="114.2" y="103.9">LED</text>
<text x="49.8" y="108.7">+3.3V</text>
<text x="114.2" y="108.7">AB/D</text>
<text x="205.3" y="117.3">SPK+</text>
<text x="205.3" y="124.5">SPK-</text>
<text x="23.1" y="135.5">ADKEY</text>
<text x="133.6" y="137.8">SD_CMD</text>
<text x="112.9" y="141.5">MIC</text>
<text x="133.6" y="142.7">SD_CLK</text>
<text x="133.6" y="147.6">SD_DAT</text>
<text x="216.2" y="171.8">LIN_L/R</text>
<text x="132.4" y="176.7">USBDM</text>
<text x="206.5" y="174.2">FM_ANT</text>
<text x="132.4" y="181.5">USBDP</text>
<text x="35.2" y="196.1">LED</text>
</g>
<g font-size="1.8" fill="#000080">
<text x="122.2" y="65.8">C1</text>
<text x="129" y="60.2">Y1</text>
<text x="133.6" y="60.2">24M</text>
<text x="142.4" y="65.5">C2</text>
<text x="152.8" y="62.4">FMANT</text>
<text x="186.9" y="61.2">C6</text>
<text x="186.9" y="62.9">470uF</text>
<text x="200.7" y="63.7">106</text>
<text x="200.9" y="61.9">C8</text>
<text x="206.5" y="61.9">C10</text>
<text x="206.5" y="63.4">105</text>
<text x="261.2" y="64.3">100K</text>
<text x="261.5" y="62.7">R1</text>
<text x="122.2" y="67.5">NC</text>
<text x="141.9" y="67.5">NC</text>
<text x="204.6" y="70.7">4.7uH</text>
<text x="205.8" y="68.2">L2</text>
<text x="145.8" y="78">180nH</text>
<text x="147" y="74.8">L1</text>
<text x="199" y="75.8">D1</text>
<text x="212.3" y="75.8">D2</text>
<text x="64.3" y="79.7">U2</text>
<text x="135.3" y="83.1">NC</text>
<text x="135.6" y="81.4">L4</text>
<text x="145.5" y="81.4">C19</text>
<text x="197.3" y="82">470uF</text>
<text x="199.5" y="80.1">C7</text>
<text x="209.2" y="84">106</text>
<text x="209.5" y="80.3">C9</text>
<text x="214.5" y="80.3">C12</text>
<text x="152.6" y="84.2">BT_ANT</text>
<text x="214.5" y="84.2">105</text>
<text x="131.4" y="94">L3</text>
<text x="134.9" y="94">0R</text>
<text x="145.5" y="94">C20</text>
<text x="179.1" y="93.2">C11</text>
<text x="189.2" y="94.9">C21</text>
<text x="194.4" y="94.9">104</text>
<text x="201.4" y="92.7">C22</text>
<text x="206.2" y="92.7">104</text>
<text x="209.5" y="95.2">R5</text>
<text x="209.5" y="90.3">R4</text>
<text x="209.5" y="93.2">30K</text>
<text x="39.1" y="98">C14</text>
<text x="39.1" y="100">C13</text>
<text x="43.3" y="98">105/224</text>
<text x="43.3" y="100">105/224</text>
<text x="126.3" y="96.4">C16</text>
<text x="129.7" y="96.4">105/225</text>
<text x="129.7" y="101.4">105/225</text>
<text x="131" y="99.7">C17</text>
<text x="142.2" y="96.4">L5</text>
<text x="142.2" y="98">NC</text>
<text x="178.6" y="99.1">105</text>
<text x="184.1" y="98.8">R2</text>
<text x="184.1" y="100.8">22K</text>
<text x="201.7" y="97.6">C23</text>
<text x="206" y="97.6">104</text>
<text x="209.5" y="98">30K</text>
<text x="236.4" y="100.2">CS8326C</text>
<text x="189.5" y="103.4">R3</text>
<text x="193.6" y="103.4">22K</text>
<text x="45" y="113.9">105/224</text>
<text x="46.4" y="112.2">C15</text>
<text x="94.7" y="113.6">AC6925B_QSOP24</text>
<text x="213.8" y="115.8">L6</text>
<text x="213.8" y="119.2">FB</text>
<text x="221.6" y="115.3">C24</text>
<text x="221.6" y="117.3">1nF</text>
<text x="149.4" y="125.7">TF1</text>
<text x="213.8" y="124.3">L7</text>
<text x="235.2" y="122.9">SPK</text>
<text x="235.5" y="120.9">J1</text>
<text x="34" y="130.6">R6</text>
<text x="213.8" y="128.2">FB</text>
<text x="221.6" y="127.4">C27</text>
<text x="221.6" y="129.4">1nF</text>
<text x="34" y="132.2">22K</text>
<text x="42.5" y="137.8">P/P/FM_SCAN</text>
<text x="46.1" y="133.8">S5</text>
<text x="101.6" y="137.6">R11</text>
<text x="126.3" y="137.4">4.7R</text>
<text x="126.6" y="135.6">R13</text>
<text x="138" y="132.5">R14</text>
<text x="138" y="134.2">3.3K</text>
<text x="19.9" y="142.7">NC/100P</text>
<text x="22.4" y="140.8">C25</text>
<text x="34.3" y="142">R7</text>
<text x="45" y="141.1">S1</text>
<text x="94.2" y="140">C4</text>
<text x="94.2" y="141.7">NC</text>
<text x="101.6" y="139.5">6.8K</text>
<text x="108.1" y="139.8">C26</text>
<text x="34.3" y="145.4">3K</text>
<text x="34.3" y="149.3">R8</text>
<text x="42.5" y="145.1">PREV/V-/CH-</text>
<text x="45" y="148.3">S2</text>
<text x="92.5" y="145.9">C3</text>
<text x="92.5" y="148.1">NC</text>
<text x="104.2" y="146.6">M1</text>
<text x="104.2" y="148.3">MIC</text>
<text x="108.1" y="145.1">104/224</text>
<text x="126.8" y="144.4">C5</text>
<text x="126.8" y="146.4">105/NC</text>
<text x="34.3" y="152.7">9.1K</text>
<text x="42.5" y="152.4">NEXT/V+/CH+</text>
<text x="45" y="155.5">S3</text>
<text x="34.3" y="156.5">R9</text>
<text x="34.3" y="159.9">24K</text>
<text x="45" y="159.7">MODE</text>
<text x="149.4" y="157.2">SD-TF</text>
<text x="198" y="159.7">J2</text>
<text x="215.5" y="160.4">D3</text>
<text x="34.3" y="163.8">R10</text>
<text x="34.3" y="167.2">47K</text>
<text x="45" y="162.8">S4</text>
<text x="45" y="167">TALK</text>
<text x="214" y="162.1">IN5822</text>
<text x="222.6" y="163.8">R15</text>
<text x="222.6" y="167.2">4.7R</text>
<text x="242.2" y="164.1">S6</text>
<text x="242.2" y="165.8">SW</text>
<text x="115.9" y="171.1">R12</text>
<text x="151.9" y="168.9">USB1</text>
<text x="211.4" y="170.3">224/105</text>
<text x="212.3" y="168.7">C18</text>
<text x="236.6" y="173.7">R19</text>
<text x="43.9" y="174.8">R17</text>
<text x="43.9" y="178.1">NC</text>
<text x="51.3" y="179.6">R18</text>
<text x="59.8" y="177.6">D5</text>
<text x="91.6" y="178.4">NC/105</text>
<text x="92.8" y="176.7">C28</text>
<text x="103.3" y="177.9">U3</text>
<text x="116.4" y="174.2">1R/NC</text>
<text x="128" y="175.9">C30</text>
<text x="128" y="177.9">10uF</text>
<text x="218.7" y="177.9">3.4V~4.2V</text>
<text x="219.6" y="175.9">BT1</text>
<text x="236.6" y="175.4">100R</text>
<text x="45.7" y="184.9">Q1</text>
<text x="50.5" y="182.7">1K</text>
<text x="213.4" y="181.9" transform="rotate(-90 213.4 181.9)">L8</text>
<text x="215.9" y="185.6" transform="rotate(-90 215.9 185.6)">1K@100MHZ</text>
<text x="35.5" y="188">R16</text>
<text x="35.5" y="191.4">10K</text>
<text x="43.3" y="187.4">8850C/9015C</text>
<text x="59.3" y="186.4">RED</text>
<text x="93.3" y="187.6">C29</text>
<text x="93.3" y="189.1">NC/225</text>
<text x="103.3" y="189.6">NC/LP3211S</text>
<text x="154.3" y="191.4">USB</text>
<text x="46.4" y="193.6">D4</text>
<text x="45.7" y="202.2">BLUE</text>
</g>
<g font-size="1.8" fill="#11037f">
<text x="145.5" y="83.1">10pF</text>
<text x="145.5" y="95.9">2.7P</text>
</g>
<g font-size="1.7" fill="#da2467">
<text x="121.5" y="48.9">晶振选型：</text>
<text x="121.5" y="50.8">封装：可兼容3225，M49S，HC49S等不同封装</text>
<text x="121.5" y="52.7">要求：稳定性、一致性要好，频偏偏差：±10PPM以内</text>
<text x="121.5" y="54.7">电容：晶振匹配电容位置请预留</text>
</g>
<text font-size="1.7" fill="#f00" x="240.5" y="179.1">放电电阻，请预留</text>
</svg>
